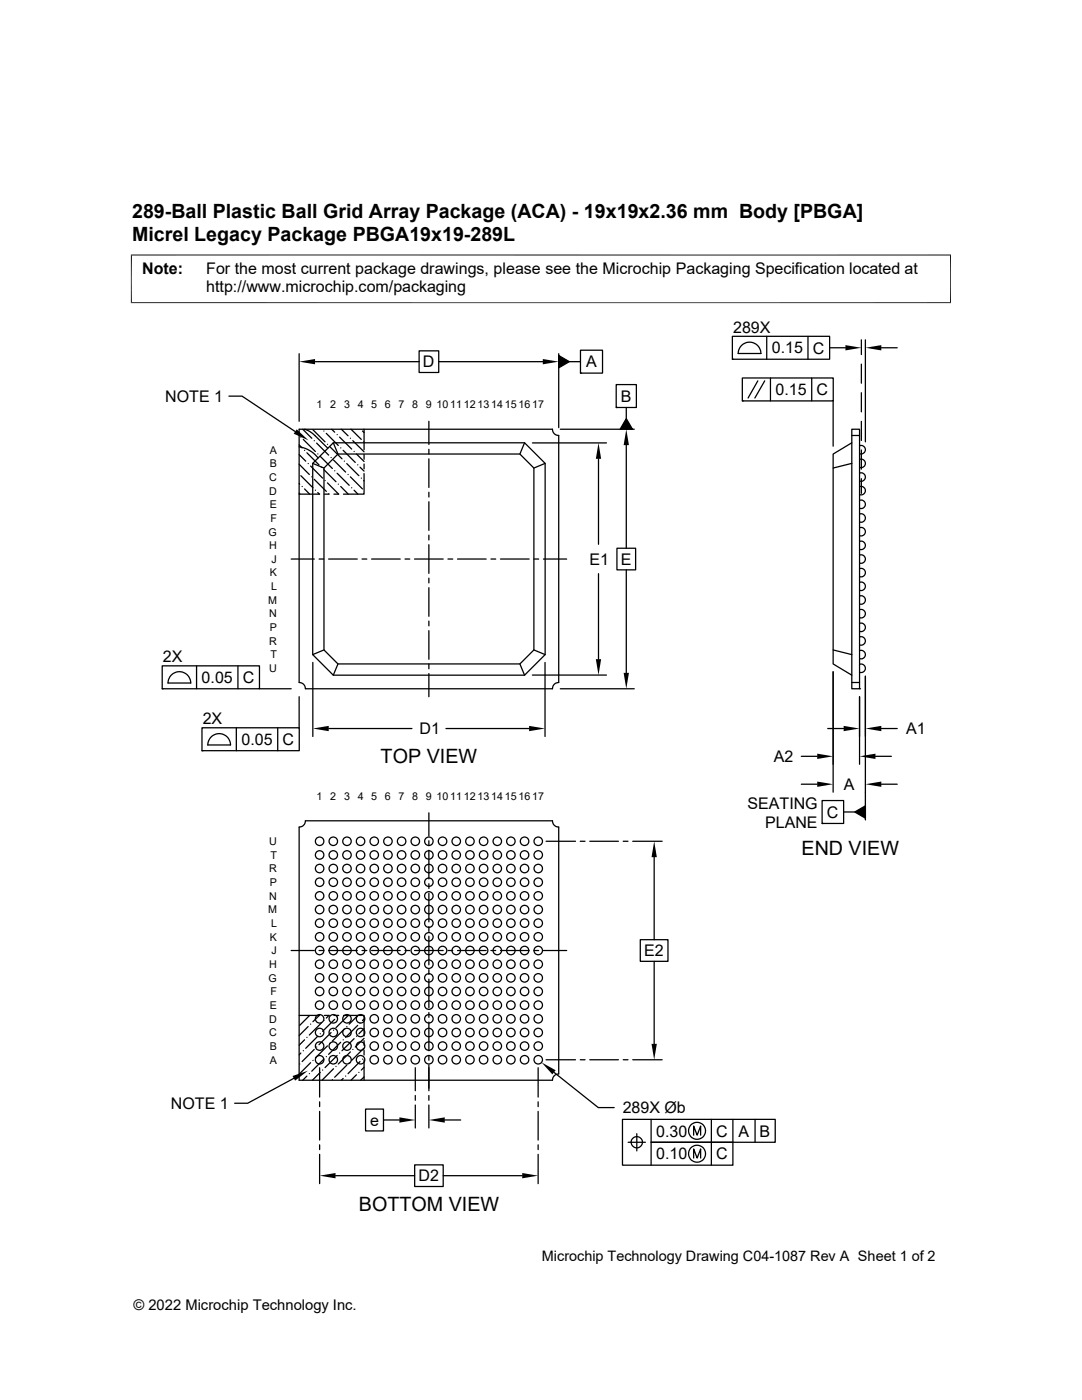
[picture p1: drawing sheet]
<svg xmlns="http://www.w3.org/2000/svg" width="216mm" height="279mm" viewBox="0 0 216 279" stroke-linecap="round" stroke-linejoin="round" font-family="sans-serif">
<g fill="none" stroke="#000" stroke-width=".25">
<path d="M45.7 79.1h2.6l10.6 7M59.7 70.6v13.5M62.9 72.2h20.7M83.6 70h3.9v4.3h-3.9zM87.5 72.2h20.8M111.5 71l2.1 1.2-2.1 1.2zM111.5 70.6v14.7M113.6 72.2h2.2M115.8 69.9h4.4v4.6h-4.4zM115.8 74.5h.1M123 76.8h4v4.5h-4zM146.1 67.1h19.4v4.6h-19.4z"/>
<path d="M146.1 71.7h.1M147.3 70.5h4.5a2.26 2.26 0 0 0-2.2-2.2 2.26 2.26 0 0 0-2.3 2.2M148.1 75.4h18.2v4.6h-18.2zM151.2 76l-1.9 3.4M152.6 76l-2 3.4M153 67.1v4.6M153.7 75.4v4.6M161.2 67.1v4.6M162 75.4v4.6M165.5 69.4h3.2M171.9 67.8v3M171.9 72.7v3.8"/>
<path d="M171.9 78.4v3.8M172.7 67.8v20.4M175.9 69.4h3.1M59.7 89.2a5.9 5.9 0 0 1 3.8 2.2M59.7 98.6h4.1M59.7 88.8l.6 .6M59.7 90.7l1.3 1.3M59.7 92.6l2 2.1M59.7 98.4l.2 .2M59.7 85.7h50.5a1.23 1.23 0 0 0 1.3 1.2v49.3a1.23 1.23 0 0 0-1.3 1.3h-49.3a1.23 1.23 0 0 0-1.2-1.3zM59.7 96.5l.1 .1M60 87.2h.1"/>
<path d="M60 94.9l2.4 2.4M60.3 97.1h.1M60.4 85.7l1.8 1.8M60.5 87.7l2.4 2.4M60.8 89.9h.1M60.8 97.6l1 1M60.8 85.7l.7 .3 1 .7 2.9 2.8M61.2 90.4l2.4 2.4M61.5 92.5h.1M62 93l2.4 2.4M62.2 95.2h.1M62.4 92.5l2.2 .9"/>
<path d="M62.4 85.8l2.5 2.4M62.7 87.9h.1M62.7 95.7l2.4 2.4M62.9 97.8h.1M63.2 88.4l2.4 2.4M63.4 90.6h.1M63.4 98.3l.3 .3M63.9 91.1l2.4 2.4M64.1 93.2h.1M64.6 86h.1M64.6 93.7l2.4 2.4M64.7 98.6h1"/>
<path d="M64.9 95.9h.1M65.1 86.5l2.4 2.4M65.3 88.7h.1M65.3 96.4l2.3 2.2M65.6 98.6h.1M65.8 89.2l2.4 2.4M66.1 91.3h.1M66.2 85.7l.6 .6M66.5 88.4h38.2l4.1 4.1v38.1l-4.1 4.1h-38.2l-4.1-4.1v-38.1zM66.5 88.4l.9 2.2M66.5 91.8l2.5 2.4M66.6 98.6h1"/>
<path d="M66.8 94h.1M67.3 86.7h.1M67.3 94.4l2.4 2.5M67.4 90.6h36.3l2.8 2.8v36.3l-2.8 2.8h-36.3l-2.8-2.8v-36.3zM67.5 96.6h.1M67.8 87.2l2.4 2.4M68 89.4h.1M68 97.1l1.5 1.5M68.1 85.7l1.3 1.3M68.5 89.9l2.4 2.4M68.7 92h.1M69.2 92.5l2.4 2.4"/>
<path d="M69.4 94.7h.1M69.9 87.5h.1M69.9 95.2l2.4 2.4M70 85.7l2.1 2M70.2 97.3h.1M70.4 87.9l2.2 2.3M70.7 90.1h.1M70.7 97.8l.7 .8M71.1 90.6l1.5 1.5M71.4 92.8h.1M71.8 93.2l.8 .8M72.1 95.4h.1"/>
<path d="M72.3 86l.3 .3M72.6 88.2h.1M72.6 95.9v.1M72.6 85.7v4M72.6 90.7v1M72.6 92.6v1M72.6 94.5v4.1h-4.1M85.6 84.1v4.6M85.6 89.7v.9M85.6 91.6v5.7M85.6 98.2v1M104.7 88.4l-1 2.2"/>
<path d="M106.2 88.4h14.8M108.8 92.5l-2.3 .9M111.8 85.7h14.8M119.4 91.6v17M123 81.3h.1M125 83.5l1.2 2.2h-2.5zM125 81.3v2.2M125 88.8v20.6M148.1 80h.1M166.2 80v9M170 86.9h1.5M170 92.5l-3.8 .9"/>
<path d="M170 88.4l-3.8 2.2v41.9l3.8 2.2M170 85.7h1.5v51.8h-1.5zM171.5 99.9a.85 .85 0 0 1 1.2 .7 .85 .85 0 0 1-1.2 .8M171.5 97.1a.85 .85 0 0 1 1.2 .8 .85 .85 0 0 1-1.2 .8M171.5 94.4a.85 .85 0 0 1 1.2 .8 .85 .85 0 0 1-1.2 .8M171.5 91.7a.85 .85 0 0 1 1.2 .8 .85 .85 0 0 1-1.2 .8M171.5 89a.85 .85 0 0 1 1.2 .7 .85 .85 0 0 1-1.2 .8M171.9 84.1v3.8M171.9 89.8v3.8M171.9 95.5v3M58.1 111.6h4.6M63.7 111.6h.9"/>
<path d="M65.6 111.6h5.7M72.2 111.6h1M74.1 111.6h5.8M80.8 111.6h1M82.7 111.6h5.7M85.6 100.1v5.8M85.6 106.8v1M85.6 108.7v5.7M85.6 115.4v.9M85.6 117.3v5.7M89.4 111.6h.9M91.3 111.6h5.7"/>
<path d="M98 111.6h.9M99.9 111.6h5.7M106.5 111.6h1M108.4 111.6h4.7M119.4 114.5v17.1M123.1 109.4h3.7v4.3h-3.7zM125 113.7v20.6M171.5 119a.85 .85 0 0 1 1.2 .7 .85 .85 0 0 1-1.2 .8M171.5 116.2a.85 .85 0 0 1 1.2 .8 .85 .85 0 0 1-1.2 .8M171.5 113.5a.85 .85 0 0 1 1.2 .8 .85 .85 0 0 1-1.2 .8M171.5 110.8a.85 .85 0 0 1 1.2 .8 .85 .85 0 0 1-1.2 .8M171.5 108.1a.85 .85 0 0 1 1.2 .7 .85 .85 0 0 1-1.2 .8"/>
<path d="M171.5 105.3a.85 .85 0 0 1 1.2 .8 .85 .85 0 0 1-1.2 .8M171.5 102.6a.85 .85 0 0 1 1.2 .8 .85 .85 0 0 1-1.2 .8M32.4 132.9h19.4v4.6h-19.4zM32.4 137.5h.1M34.3 134.6a2.27 2.27 0 0 1 2.4-.3 2.27 2.27 0 0 1 1.4 2h-4.6l.2-.9zM39.2 132.9v4.6M47.5 132.9v4.6M51.8 137.5h6.3M59.7 139v6.2M62.4 132.2v14.8M64.6 129.7l-2.2 .9M67.4 132.5l-.9 2.2"/>
<path d="M85.6 124v.9M85.6 125.9v5.7M85.6 132.5v1M85.6 134.4v4.6M103.7 132.5l1 2.2M106.2 134.7h14.8M106.5 129.7l2.3 .9M108.8 132.2v14.8M111.8 137.5h14.8M166.2 129.7l3.8 .9M166.2 134.1v24M170 136.2h1.5"/>
<path d="M171.5 132.6a.85 .85 0 0 1 1.2 .8 .85 .85 0 0 1-1.2 .8M171.5 129.9a.85 .85 0 0 1 1.2 .7 .85 .85 0 0 1-1.2 .8M171.5 127.1a.85 .85 0 0 1 1.2 .8 .85 .85 0 0 1-1.2 .8M171.5 124.4a.85 .85 0 0 1 1.2 .8 .85 .85 0 0 1-1.2 .8M171.5 121.7a.85 .85 0 0 1 1.2 .8 .85 .85 0 0 1-1.2 .8M171.5 139v13.5M171.5 137.5h.1M172.7 135v28.6M40.3 145.2h19.4v4.6h-19.4zM40.3 149.8h.1M42.2 147a2.27 2.27 0 0 1 2.5-.4 2.27 2.27 0 0 1 1.3 2.1h-4.5l.2-1zM47.2 145.2v4.6"/>
<path d="M55.4 145.2v4.6M65.6 145.4h16.6M89 145.4h16.6M159.9 150.9h3.2M159.9 156.5h3.2M164 159.8h4.3v4.5h-4.3zM165.2 145.4h3.1M174.7 150.9h3.2M175.9 145.4h3.1M175.9 156.5h3.1M59.7 165.1a1.23 1.23 0 0 0 1.2-1.3h49.3a1.23 1.23 0 0 0 1.3 1.3v49.2a1.23 1.23 0 0 0-1.3 1.3h-50.5zM85.6 162.2v4.6"/>
<path d="M85.6 167.8v.9M85.6 169.7v5.7M85.6 176.4v.9M85.6 178.3v5.7M109 167.9h5.8M115.8 167.9h.9M117.7 167.9h5.7M124.4 167.9h.9M126.3 167.9h5.8M130.5 171.1v16.4M164 164.3h.1M168.3 162.1h2.3"/>
<path d="M170.6 162.1l2.1-1.3v2.5zM58.1 189.7h4.6M63.7 189.7h.9M65.6 189.7h5.7M72.2 189.7h1M74.1 189.7h5.8M80.8 189.7h1M82.7 189.7h5.7M85.6 184.9v1M85.6 186.8v5.8M85.6 193.5v1M85.6 195.4v5.7"/>
<path d="M89.4 189.7h.9M91.3 189.7h5.7M98 189.7h.9M99.9 189.7h5.7M106.5 189.7h1M108.4 189.7h4.7M127.8 187.5h5.5v4.4h-5.5zM130.5 191.9v16.4M58.6 215.2l-9.2 5h-2.6M59.7 202.6h4.1M59.8 212.3h.1M60 210.2l-.3 .3"/>
<path d="M60.5 209.7h.1M60.8 207.5l-1.1 1.1M61.2 207h.1M61.2 214.8l-.8 .8M61.5 204.9l-1.8 1.8M61.7 214.3h.1M61.8 202.6l-2 2M62 204.4h.1M62 212.1l-2.3 2.3M62.4 211.6h.1M62.7 209.4l-2.4 2.5M63.2 209h.1"/>
<path d="M63.4 206.8l-2.4 2.4M63.7 202.6l-1.3 1.3M63.8 213.1v5.8M63.8 219.9v1M63.9 206.3h.1M63.9 214l-1.6 1.6M64.1 204.2l-2.4 2.4M64.4 213.6h.1M64.6 203.7h.1M64.6 211.4l-2.4 2.4M64.7 202.6h1M65.1 210.9h.1"/>
<path d="M65.3 208.7l-2.4 2.4M65.6 202.6l-.5 .6M65.8 208.2h.1M66.1 206.1l-2.5 2.4M66.3 215.5h.1M66.5 205.6h.1M66.5 213.3l-2.2 2.3M66.6 202.6h1M66.8 203.4l-2.4 2.4M67 212.8h.1M67.3 202.9h.1M67.3 210.7l-2.4 2.4"/>
<path d="M67.8 210.2h.1M68 208l-2.4 2.4M68.5 207.5h.1M68.5 215.2l-.4 .4M68.5 202.6h4.1v4.1M68.7 205.4l-2.4 2.4M69 214.8h.1M69.2 204.9h.1M69.2 212.6l-2.4 2.4M69.4 202.7l-2.4 2.4M69.7 212.1h.1M69.9 209.9l-2.4 2.4"/>
<path d="M70.4 209.4h.1M70.7 207.3l-2.5 2.4M71.1 206.8h.1M71.1 214.5l-1.1 1.1M71.4 204.6l-2.4 2.4M71.4 202.6l-1.7 1.8M71.6 214h.1M71.8 204.2h.1M71.8 211.9l-2.4 2.4M72.3 211.4h.1M72.6 209.2l-2.4 2.4M72.6 203.4l-.3 .3"/>
<path d="M72.6 205.3l-1 1M72.6 207.2l-1.7 1.8M72.6 207.7v.9M72.6 209.6v.9M72.6 211.5v4.1M72.6 214.9l-.6 .7M72.6 213l-.5 .6M82.9 213.1v4.6M82.9 218.6v1M85.6 218.6v1M85.6 202.1v.9M85.6 204v5.7"/>
<path d="M85.6 210.7v.9M85.6 212.6v5.1M107.4 213.1v5.8M107.4 219.9v1M109 211.5h5.8M110.6 214l8.8 7h3.2M115.8 211.5h.9M117.7 211.5h5.7M124.4 211.5h.9M126.3 211.5h5.8M63.8 221.8v5.7M63.8 228.5v.9"/>
<path d="M63.8 230.4v5.8M67 234.6h15.7M72.9 221.3h3.6v4.4h-3.6zM76.5 223.5h3.2M82.7 232.5h5.7v4.3h-5.7zM82.9 220.5v4.6M85.6 220.5v4.6M88.4 234.6h15.8M88.8 223.5h3.1M107.4 221.8v5.7M107.4 228.5v.9M107.4 230.4v5.8"/>
<path d="M125.3 228h3.5M125.9 228a1.14 1.14 0 0 1 1.5-1.2 1.14 1.14 0 0 1 .5 1.9 1.14 1.14 0 0 1-1.9-.3l-.1-.4M127.1 226.3v3.4M129.9 223.4v4.6h16.3v4.5h-22v-9.1h30.5v4.6h-24.8v4.5M138.4 226.5v-1.8l.7 1.8 .7-1.8v1.8M138.4 231.1v-1.8l.7 1.8 .7-1.8v1.8M141.9 223.4v9.1M146.2 223.4v4.6M150.7 223.4v4.6"/>
<circle cx="63.8" cy="178.8" r=".85"/>
<circle cx="63.8" cy="173.3" r=".85"/>
<circle cx="63.8" cy="170.6" r=".85"/>
<circle cx="63.8" cy="167.9" r=".85"/>
<circle cx="63.8" cy="176.1" r=".85"/>
<circle cx="66.5" cy="178.8" r=".85"/>
<circle cx="66.5" cy="176.1" r=".85"/>
<circle cx="66.5" cy="173.3" r=".85"/>
<circle cx="66.5" cy="170.6" r=".85"/>
<circle cx="66.5" cy="167.9" r=".85"/>
<circle cx="69.2" cy="178.8" r=".85"/>
<circle cx="69.2" cy="176.1" r=".85"/>
<circle cx="69.2" cy="173.3" r=".85"/>
<circle cx="69.2" cy="167.9" r=".85"/>
<circle cx="69.2" cy="170.6" r=".85"/>
<circle cx="71.9" cy="170.6" r=".85"/>
<circle cx="71.9" cy="167.9" r=".85"/>
<circle cx="71.9" cy="176.1" r=".85"/>
<circle cx="71.9" cy="178.8" r=".85"/>
<circle cx="71.9" cy="173.3" r=".85"/>
<circle cx="74.7" cy="178.8" r=".85"/>
<circle cx="74.7" cy="173.3" r=".85"/>
<circle cx="74.7" cy="176.1" r=".85"/>
<circle cx="74.7" cy="170.6" r=".85"/>
<circle cx="74.7" cy="167.9" r=".85"/>
<circle cx="77.4" cy="173.3" r=".85"/>
<circle cx="77.4" cy="167.9" r=".85"/>
<circle cx="77.4" cy="176.1" r=".85"/>
<circle cx="77.4" cy="170.6" r=".85"/>
<circle cx="77.4" cy="178.8" r=".85"/>
<circle cx="80.1" cy="178.8" r=".85"/>
<circle cx="80.1" cy="176.1" r=".85"/>
<circle cx="80.1" cy="173.3" r=".85"/>
<circle cx="80.1" cy="170.6" r=".85"/>
<circle cx="80.1" cy="167.9" r=".85"/>
<circle cx="82.9" cy="170.6" r=".85"/>
<circle cx="82.9" cy="176.1" r=".85"/>
<circle cx="82.9" cy="178.8" r=".85"/>
<circle cx="82.9" cy="167.9" r=".85"/>
<circle cx="82.9" cy="173.3" r=".85"/>
<circle cx="85.6" cy="170.6" r=".85"/>
<circle cx="85.6" cy="178.8" r=".85"/>
<circle cx="85.6" cy="176.1" r=".85"/>
<circle cx="85.6" cy="173.3" r=".85"/>
<circle cx="85.6" cy="167.9" r=".85"/>
<circle cx="88.3" cy="167.9" r=".85"/>
<circle cx="88.3" cy="170.6" r=".85"/>
<circle cx="88.3" cy="178.8" r=".85"/>
<circle cx="88.3" cy="173.3" r=".85"/>
<circle cx="88.3" cy="176.1" r=".85"/>
<circle cx="91" cy="178.8" r=".85"/>
<circle cx="91" cy="167.9" r=".85"/>
<circle cx="91" cy="176.1" r=".85"/>
<circle cx="91" cy="173.3" r=".85"/>
<circle cx="91" cy="170.6" r=".85"/>
<circle cx="93.8" cy="167.9" r=".85"/>
<circle cx="93.8" cy="173.3" r=".85"/>
<circle cx="93.8" cy="170.6" r=".85"/>
<circle cx="93.8" cy="178.8" r=".85"/>
<circle cx="93.8" cy="176.1" r=".85"/>
<circle cx="96.5" cy="173.3" r=".85"/>
<circle cx="96.5" cy="167.9" r=".85"/>
<circle cx="96.5" cy="178.8" r=".85"/>
<circle cx="96.5" cy="176.1" r=".85"/>
<circle cx="96.5" cy="170.6" r=".85"/>
<circle cx="99.2" cy="170.6" r=".85"/>
<circle cx="99.2" cy="167.9" r=".85"/>
<circle cx="99.2" cy="178.8" r=".85"/>
<circle cx="99.2" cy="173.3" r=".85"/>
<circle cx="99.2" cy="176.1" r=".85"/>
<circle cx="101.9" cy="176.1" r=".85"/>
<circle cx="101.9" cy="170.6" r=".85"/>
<circle cx="101.9" cy="167.9" r=".85"/>
<circle cx="101.9" cy="178.8" r=".85"/>
<circle cx="101.9" cy="173.3" r=".85"/>
<circle cx="104.7" cy="178.8" r=".85"/>
<circle cx="104.7" cy="176.1" r=".85"/>
<circle cx="104.7" cy="173.3" r=".85"/>
<circle cx="104.7" cy="170.6" r=".85"/>
<circle cx="104.7" cy="167.9" r=".85"/>
<circle cx="107.4" cy="176.1" r=".85"/>
<circle cx="107.4" cy="167.9" r=".85"/>
<circle cx="107.4" cy="178.8" r=".85"/>
<circle cx="107.4" cy="170.6" r=".85"/>
<circle cx="107.4" cy="173.3" r=".85"/>
<circle cx="63.8" cy="195.2" r=".85"/>
<circle cx="63.8" cy="184.2" r=".85"/>
<circle cx="63.8" cy="181.5" r=".85"/>
<circle cx="63.8" cy="197.9" r=".85"/>
<circle cx="63.8" cy="187" r=".85"/>
<circle cx="63.8" cy="192.4" r=".85"/>
<circle cx="63.8" cy="189.7" r=".85"/>
<circle cx="66.5" cy="197.9" r=".85"/>
<circle cx="66.5" cy="187" r=".85"/>
<circle cx="66.5" cy="189.7" r=".85"/>
<circle cx="66.5" cy="195.2" r=".85"/>
<circle cx="66.5" cy="184.2" r=".85"/>
<circle cx="66.5" cy="181.5" r=".85"/>
<circle cx="66.5" cy="192.4" r=".85"/>
<circle cx="69.2" cy="187" r=".85"/>
<circle cx="69.2" cy="184.2" r=".85"/>
<circle cx="69.2" cy="197.9" r=".85"/>
<circle cx="69.2" cy="192.4" r=".85"/>
<circle cx="69.2" cy="181.5" r=".85"/>
<circle cx="69.2" cy="195.2" r=".85"/>
<circle cx="69.2" cy="189.7" r=".85"/>
<circle cx="71.9" cy="189.7" r=".85"/>
<circle cx="71.9" cy="197.9" r=".85"/>
<circle cx="71.9" cy="195.2" r=".85"/>
<circle cx="71.9" cy="187" r=".85"/>
<circle cx="71.9" cy="184.2" r=".85"/>
<circle cx="71.9" cy="181.5" r=".85"/>
<circle cx="71.9" cy="192.4" r=".85"/>
<circle cx="74.7" cy="184.2" r=".85"/>
<circle cx="74.7" cy="181.5" r=".85"/>
<circle cx="74.7" cy="187" r=".85"/>
<circle cx="74.7" cy="197.9" r=".85"/>
<circle cx="74.7" cy="192.4" r=".85"/>
<circle cx="74.7" cy="189.7" r=".85"/>
<circle cx="74.7" cy="195.2" r=".85"/>
<circle cx="77.4" cy="184.2" r=".85"/>
<circle cx="77.4" cy="197.9" r=".85"/>
<circle cx="77.4" cy="189.7" r=".85"/>
<circle cx="77.4" cy="187" r=".85"/>
<circle cx="77.4" cy="181.5" r=".85"/>
<circle cx="77.4" cy="192.4" r=".85"/>
<circle cx="77.4" cy="195.2" r=".85"/>
<circle cx="80.1" cy="197.9" r=".85"/>
<circle cx="80.1" cy="195.2" r=".85"/>
<circle cx="80.1" cy="189.7" r=".85"/>
<circle cx="80.1" cy="181.5" r=".85"/>
<circle cx="80.1" cy="187" r=".85"/>
<circle cx="80.1" cy="184.2" r=".85"/>
<circle cx="80.1" cy="192.4" r=".85"/>
<circle cx="82.9" cy="184.2" r=".85"/>
<circle cx="82.9" cy="197.9" r=".85"/>
<circle cx="82.9" cy="192.4" r=".85"/>
<circle cx="82.9" cy="187" r=".85"/>
<circle cx="82.9" cy="181.5" r=".85"/>
<circle cx="82.9" cy="195.2" r=".85"/>
<circle cx="82.9" cy="189.7" r=".85"/>
<circle cx="85.6" cy="184.2" r=".85"/>
<circle cx="85.6" cy="181.5" r=".85"/>
<circle cx="85.6" cy="197.9" r=".85"/>
<circle cx="85.6" cy="187" r=".85"/>
<circle cx="85.6" cy="195.2" r=".85"/>
<circle cx="85.6" cy="192.4" r=".85"/>
<circle cx="85.6" cy="189.7" r=".85"/>
<circle cx="88.3" cy="181.5" r=".85"/>
<circle cx="88.3" cy="195.2" r=".85"/>
<circle cx="88.3" cy="189.7" r=".85"/>
<circle cx="88.3" cy="187" r=".85"/>
<circle cx="88.3" cy="184.2" r=".85"/>
<circle cx="88.3" cy="197.9" r=".85"/>
<circle cx="88.3" cy="192.4" r=".85"/>
<circle cx="91" cy="192.4" r=".85"/>
<circle cx="91" cy="195.2" r=".85"/>
<circle cx="91" cy="197.9" r=".85"/>
<circle cx="91" cy="189.7" r=".85"/>
<circle cx="91" cy="187" r=".85"/>
<circle cx="91" cy="184.2" r=".85"/>
<circle cx="91" cy="181.5" r=".85"/>
<circle cx="93.8" cy="192.4" r=".85"/>
<circle cx="93.8" cy="197.9" r=".85"/>
<circle cx="93.8" cy="195.2" r=".85"/>
<circle cx="93.8" cy="189.7" r=".85"/>
<circle cx="93.8" cy="187" r=".85"/>
<circle cx="93.8" cy="184.2" r=".85"/>
<circle cx="93.8" cy="181.5" r=".85"/>
<circle cx="96.5" cy="197.9" r=".85"/>
<circle cx="96.5" cy="184.2" r=".85"/>
<circle cx="96.5" cy="181.5" r=".85"/>
<circle cx="96.5" cy="189.7" r=".85"/>
<circle cx="96.5" cy="187" r=".85"/>
<circle cx="96.5" cy="195.2" r=".85"/>
<circle cx="96.5" cy="192.4" r=".85"/>
<circle cx="99.2" cy="184.2" r=".85"/>
<circle cx="99.2" cy="195.2" r=".85"/>
<circle cx="99.2" cy="192.4" r=".85"/>
<circle cx="99.2" cy="189.7" r=".85"/>
<circle cx="99.2" cy="187" r=".85"/>
<circle cx="99.2" cy="181.5" r=".85"/>
<circle cx="99.2" cy="197.9" r=".85"/>
<circle cx="101.9" cy="195.2" r=".85"/>
<circle cx="101.9" cy="197.9" r=".85"/>
<circle cx="101.9" cy="192.4" r=".85"/>
<circle cx="101.9" cy="181.5" r=".85"/>
<circle cx="101.9" cy="189.7" r=".85"/>
<circle cx="101.9" cy="187" r=".85"/>
<circle cx="101.9" cy="184.2" r=".85"/>
<circle cx="104.7" cy="189.7" r=".85"/>
<circle cx="104.7" cy="187" r=".85"/>
<circle cx="104.7" cy="195.2" r=".85"/>
<circle cx="104.7" cy="192.4" r=".85"/>
<circle cx="104.7" cy="197.9" r=".85"/>
<circle cx="104.7" cy="184.2" r=".85"/>
<circle cx="104.7" cy="181.5" r=".85"/>
<circle cx="107.4" cy="197.9" r=".85"/>
<circle cx="107.4" cy="189.7" r=".85"/>
<circle cx="107.4" cy="184.2" r=".85"/>
<circle cx="107.4" cy="192.4" r=".85"/>
<circle cx="107.4" cy="181.5" r=".85"/>
<circle cx="107.4" cy="195.2" r=".85"/>
<circle cx="107.4" cy="187" r=".85"/>
<circle cx="63.8" cy="208.8" r=".85"/>
<circle cx="63.8" cy="211.5" r=".85"/>
<circle cx="63.8" cy="206.1" r=".85"/>
<circle cx="63.8" cy="203.3" r=".85"/>
<circle cx="63.8" cy="200.6" r=".85"/>
<circle cx="66.5" cy="200.6" r=".85"/>
<circle cx="66.5" cy="208.8" r=".85"/>
<circle cx="66.5" cy="206.1" r=".85"/>
<circle cx="66.5" cy="203.3" r=".85"/>
<circle cx="66.5" cy="211.5" r=".85"/>
<circle cx="69.2" cy="211.5" r=".85"/>
<circle cx="69.2" cy="208.8" r=".85"/>
<circle cx="69.2" cy="206.1" r=".85"/>
<circle cx="69.2" cy="203.3" r=".85"/>
<circle cx="69.2" cy="200.6" r=".85"/>
<circle cx="71.9" cy="208.8" r=".85"/>
<circle cx="71.9" cy="211.5" r=".85"/>
<circle cx="71.9" cy="206.1" r=".85"/>
<circle cx="71.9" cy="200.6" r=".85"/>
<circle cx="71.9" cy="203.3" r=".85"/>
<circle cx="74.7" cy="208.8" r=".85"/>
<circle cx="74.7" cy="200.6" r=".85"/>
<circle cx="74.7" cy="211.5" r=".85"/>
<circle cx="74.7" cy="206.1" r=".85"/>
<circle cx="74.7" cy="203.3" r=".85"/>
<circle cx="77.4" cy="208.8" r=".85"/>
<circle cx="77.4" cy="206.1" r=".85"/>
<circle cx="77.4" cy="203.3" r=".85"/>
<circle cx="77.4" cy="211.5" r=".85"/>
<circle cx="77.4" cy="200.6" r=".85"/>
<circle cx="80.1" cy="203.3" r=".85"/>
<circle cx="80.1" cy="206.1" r=".85"/>
<circle cx="80.1" cy="211.5" r=".85"/>
<circle cx="80.1" cy="208.8" r=".85"/>
<circle cx="80.1" cy="200.6" r=".85"/>
<circle cx="82.9" cy="211.5" r=".85"/>
<circle cx="82.9" cy="203.3" r=".85"/>
<circle cx="82.9" cy="208.8" r=".85"/>
<circle cx="82.9" cy="206.1" r=".85"/>
<circle cx="82.9" cy="200.6" r=".85"/>
<circle cx="85.6" cy="211.5" r=".85"/>
<circle cx="85.6" cy="208.8" r=".85"/>
<circle cx="85.6" cy="206.1" r=".85"/>
<circle cx="85.6" cy="203.3" r=".85"/>
<circle cx="85.6" cy="200.6" r=".85"/>
<circle cx="88.3" cy="206.1" r=".85"/>
<circle cx="88.3" cy="203.3" r=".85"/>
<circle cx="88.3" cy="211.5" r=".85"/>
<circle cx="88.3" cy="208.8" r=".85"/>
<circle cx="88.3" cy="200.6" r=".85"/>
<circle cx="91" cy="208.8" r=".85"/>
<circle cx="91" cy="206.1" r=".85"/>
<circle cx="91" cy="203.3" r=".85"/>
<circle cx="91" cy="200.6" r=".85"/>
<circle cx="91" cy="211.5" r=".85"/>
<circle cx="93.8" cy="206.1" r=".85"/>
<circle cx="93.8" cy="208.8" r=".85"/>
<circle cx="93.8" cy="211.5" r=".85"/>
<circle cx="93.8" cy="203.3" r=".85"/>
<circle cx="93.8" cy="200.6" r=".85"/>
<circle cx="96.5" cy="203.3" r=".85"/>
<circle cx="96.5" cy="211.5" r=".85"/>
<circle cx="96.5" cy="206.1" r=".85"/>
<circle cx="96.5" cy="200.6" r=".85"/>
<circle cx="96.5" cy="208.8" r=".85"/>
<circle cx="99.2" cy="206.1" r=".85"/>
<circle cx="99.2" cy="203.3" r=".85"/>
<circle cx="99.2" cy="208.8" r=".85"/>
<circle cx="99.2" cy="211.5" r=".85"/>
<circle cx="99.2" cy="200.6" r=".85"/>
<circle cx="101.9" cy="208.8" r=".85"/>
<circle cx="101.9" cy="203.3" r=".85"/>
<circle cx="101.9" cy="211.5" r=".85"/>
<circle cx="101.9" cy="206.1" r=".85"/>
<circle cx="101.9" cy="200.6" r=".85"/>
<circle cx="104.7" cy="206.1" r=".85"/>
<circle cx="104.7" cy="208.8" r=".85"/>
<circle cx="104.7" cy="203.3" r=".85"/>
<circle cx="104.7" cy="211.5" r=".85"/>
<circle cx="104.7" cy="200.6" r=".85"/>
<circle cx="107.4" cy="211.5" r=".85"/>
<circle cx="107.4" cy="208.8" r=".85"/>
<circle cx="107.4" cy="206.1" r=".85"/>
<circle cx="107.4" cy="203.3" r=".85"/>
<circle cx="107.4" cy="200.6" r=".85"/>
<circle cx="139.1" cy="230.3" r="1.69"/>
<circle cx="139.1" cy="225.7" r="1.69"/>
</g>
<g fill="#000">
<path d="M59.7 72.2l3.2-.6v1.1zM108.3 71.6l3.2 .6-3.2 .5zM111.5 71l2.1 1.2-2.1 1.2zM168.7 68.9l3.2 .5-3.2 .5zM172.7 69.4l3.2-.5v1zM59.2 85.7l2.4 2.2-3-1.3zM119.4 88.4l.6 3.2h-1.1zM125 85.7l.5 3.1h-1.1zM125 83.5l1.2 2.2h-2.5zM118.9 131.6h1.1l-.6 3.1zM124.4 134.3h1.1l-.5 3.2zM62.4 145.4l3.2-.5v1z"/>
<path d="M105.6 144.9l3.2 .5-3.2 .5zM163.1 150.4l3.1 .5-3.1 .6zM163.1 156l3.1 .5-3.1 .5zM168.3 144.9l3.2 .5-3.2 .5zM171.5 150.9l3.2-.5v1.1zM172.7 145.4l3.2-.5v1zM172.7 156.5l3.2-.5v1zM130.5 167.9l.6 3.2h-1.1zM170.6 162.1l2.1-1.3v2.5zM58.4 214.7l3-1-2.5 2zM108.1 212l2.8 1.6-.7 .8zM130 208.3h1.1l-.6 3.2z"/>
<path d="M63.8 234.6l3.2-.5v1.1zM79.7 223l3.2 .5-3.2 .5zM85.6 223.5l3.2-.5v1zM104.2 234.1l3.2 .5-3.2 .6z"/>
</g>
<path d="M26.1 50.9h163.7M26.2 50.8v9.7M189.7 50.8v9.7M26.1 60.4h163.7" fill="none" stroke="#000" stroke-width=".2"/>
<g font-size="3.9">
<text x="26.4" y="43.5">289-Ball Plastic Ball Grid Array Package (ACA) - 19x19x2.36 mm Body [PBGA]</text>
<text x="26.4" y="48.1">Micrel Legacy Package PBGA19x19-289L</text>
<text x="75.9" y="152.4">TOP VIEW</text>
<text x="159.9" y="170.6">END VIEW</text>
<text x="71.6" y="241.6">BOTTOM VIEW</text>
</g>
<g font-size="3.2">
<text x="28.4" y="54.7">Note:</text>
<text x="41.1" y="58.3">http://www.microchip.com/packaging</text>
<text x="41.1" y="54.7">For the most current package drawings, please see the Microchip Packaging Specification located at</text>
<text x="146.3" y="66.4">289X</text>
<text x="154" y="70.5">0.15</text>
<text x="162.2" y="70.5">C</text>
<text x="84.4" y="73.3">D</text>
<text x="117" y="73.3">A</text>
<text x="33" y="80.2">NOTE 1</text>
<text x="123.9" y="80.2">B</text>
<text x="154.7" y="78.9">0.15</text>
<text x="162.9" y="78.9">C</text>
<text x="117.6" y="112.7">E1</text>
<text x="123.9" y="112.7">E</text>
<text x="32.5" y="132.1">2X</text>
<text x="40.2" y="136.3">0.05</text>
<text x="48.5" y="136.3">C</text>
<text x="40.4" y="144.5">2X</text>
<text x="48.2" y="148.7">0.05</text>
<text x="56.4" y="148.7">C</text>
<text x="83.7" y="146.5">D1</text>
<text x="180.8" y="146.5">A1</text>
<text x="154.4" y="152.1">A2</text>
<text x="149.1" y="161.4">SEATING</text>
<text x="168.4" y="157.6">A</text>
<text x="152.7" y="165.2">PLANE</text>
<text x="165" y="163.2">C</text>
<text x="128.5" y="190.8">E2</text>
<text x="34.1" y="221.3">NOTE 1</text>
<text x="73.9" y="224.6">e</text>
<text x="124.2" y="222.1">289X Øb</text>
<text x="130.9" y="226.8">0.30</text>
<text x="142.9" y="226.8">C</text>
<text x="147.4" y="226.8">A</text>
<text x="151.6" y="226.8">B</text>
<text x="130.9" y="231.4">0.10</text>
<text x="142.9" y="231.4">C</text>
<text x="83.5" y="235.8">D2</text>
</g>
<g font-size="2.9">
<text x="108.1" y="251.7">Microchip Technology Drawing C04-1087 Rev A Sheet 1 of 2</text>
<text x="26.6" y="261.3">© 2022 Microchip Technology Inc.</text>
</g>
<g font-size="2.1">
<text x="63.2" y="81.4">1</text>
<text x="65.9" y="81.4">2</text>
<text x="68.6" y="81.4">3</text>
<text x="71.4" y="81.4">4</text>
<text x="74.1" y="81.4">5</text>
<text x="76.8" y="81.4">6</text>
<text x="79.5" y="81.4">7</text>
<text x="82.3" y="81.4">8</text>
<text x="85" y="81.4">9 1011121314151617</text>
<text x="53.7" y="96">C</text>
<text x="53.8" y="90.5">A</text>
<text x="53.8" y="93.2">B</text>
<text x="53.7" y="98.7">D</text>
<text x="53.8" y="101.4">E</text>
<text x="53.6" y="106.9">G</text>
<text x="54" y="104.1">F</text>
<text x="53.7" y="109.6">H</text>
<text x="54.2" y="112.3">J</text>
<text x="53.8" y="115">K</text>
<text x="54.1" y="117.8">L</text>
<text x="53.5" y="120.5">M</text>
<text x="53.7" y="123.2">N</text>
<text x="53.8" y="125.9">P</text>
<text x="53.7" y="128.7">R</text>
<text x="54" y="131.4">T</text>
<text x="53.7" y="134.1">U</text>
<text x="63.2" y="159.6">1</text>
<text x="65.9" y="159.6">2</text>
<text x="68.6" y="159.6">3</text>
<text x="71.4" y="159.6">4</text>
<text x="74.1" y="159.6">5</text>
<text x="76.8" y="159.6">6</text>
<text x="79.5" y="159.6">7</text>
<text x="82.3" y="159.6">8</text>
<text x="85" y="159.6">9 1011121314151617</text>
<text x="53.7" y="168.7">U</text>
<text x="54" y="171.4">T</text>
<text x="53.7" y="179.6">N</text>
<text x="53.7" y="174.1">R</text>
<text x="53.8" y="176.8">P</text>
<text x="53.5" y="182.3">M</text>
<text x="54.1" y="185">L</text>
<text x="53.8" y="187.7">K</text>
<text x="54.2" y="190.5">J</text>
<text x="53.6" y="195.9">G</text>
<text x="53.7" y="193.2">H</text>
<text x="53.8" y="201.4">E</text>
<text x="54" y="198.6">F</text>
<text x="53.7" y="206.8">C</text>
<text x="53.7" y="204.1">D</text>
<text x="53.8" y="209.5">B</text>
<text x="53.8" y="212.3">A</text>
</g>
</svg>
